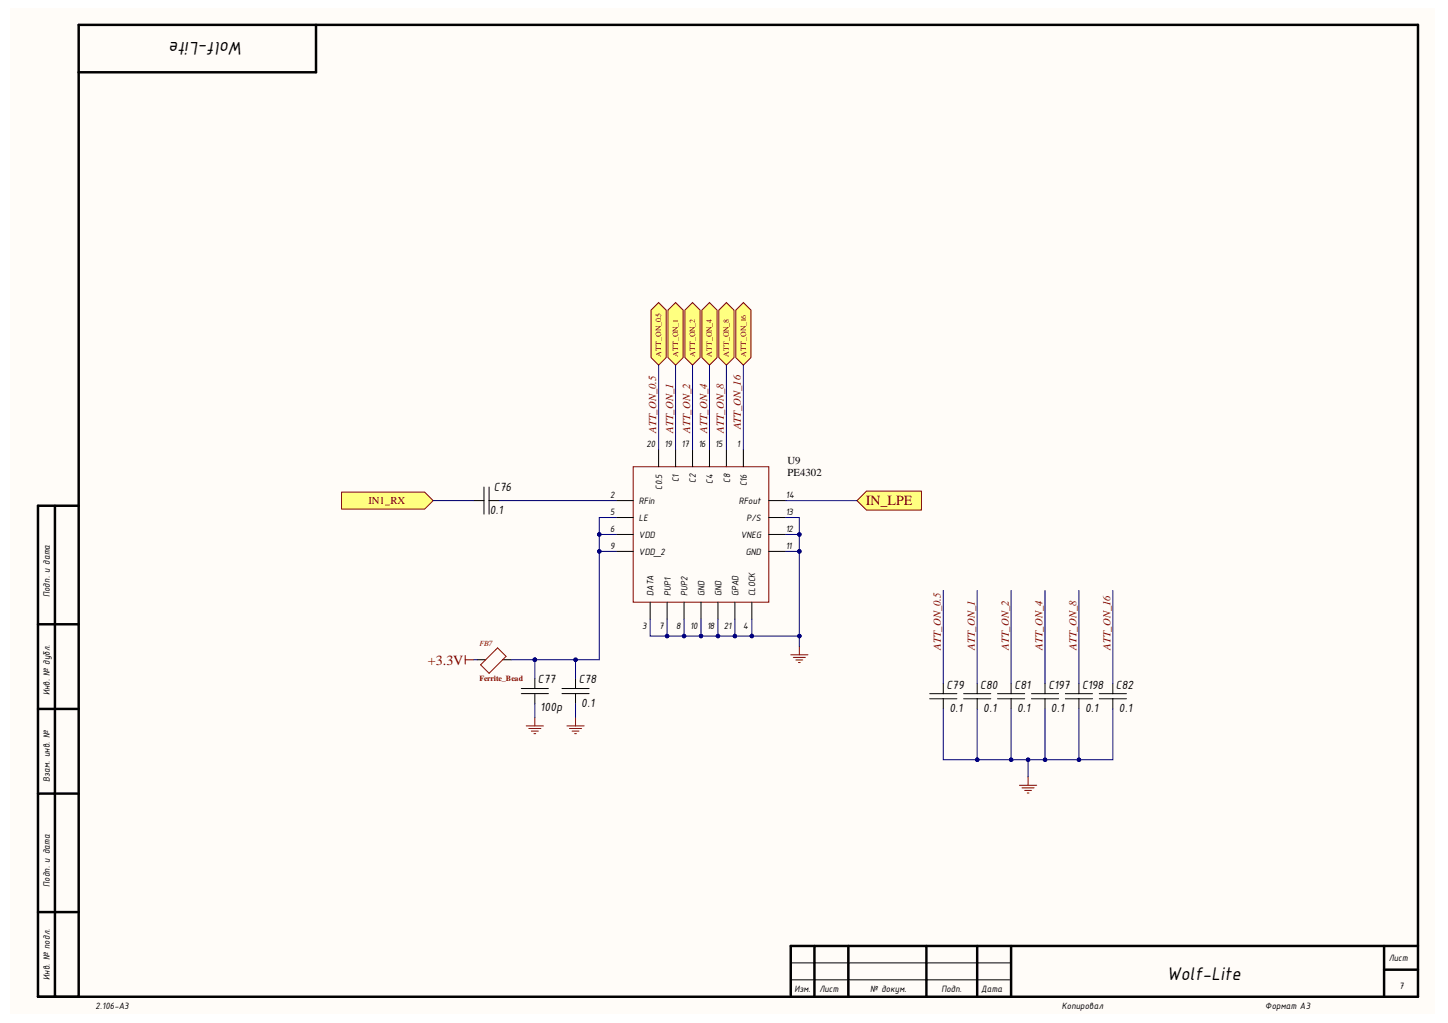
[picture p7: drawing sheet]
<svg xmlns="http://www.w3.org/2000/svg" width="297mm" height="210mm" viewBox="0 0 297 210" stroke-linecap="round" stroke-linejoin="round" font-family="sans-serif">
<g fill="#fffcf8">
<path d="M2.2 1.6h292.2v206.4h-292.2z" fill-rule="evenodd"/>
<path d="M2.2 1.6h292.2v206.4h-292.2z" fill-rule="evenodd"/>
</g>
<g fill="none" stroke="#000" stroke-width=".51">
<path d="M64.8 5.1v9.7h-48.7M7.8 103.8v100.7h283.1v-199.4h-274.8v199.4M7.8 103.8h8.3M11.3 103.8v100.7M7.8 128.1h8.3M7.8 145.5h8.3M7.8 162.8h8.3M7.8 187.1h8.3M167.1 194.1v10.4M174 194.1v10.4M190 194.1v10.4M200.5 194.1v10.4"/>
<path d="M207.4 194.1v10.4M283.9 194.1v10.4M283.9 199h7M290.9 194.1h-128.7v10.4"/>
</g>
<g fill="none" stroke="#000" stroke-width=".21">
<path d="M99.3 99.9v5.6M100.3 99.9v5.6M135.1 92.3v3.5M138.6 92.3v3.5M142.1 92.3v3.5M145.5 92.3v3.5M149 92.3v3.5M152.5 92.3v3.5M97.2 102.7h2.1M100.3 102.7h2.1M126.4 102.7h3.5M126.4 106.2h3.5"/>
<path d="M126.4 109.7h3.5M126.4 113.1h3.5M157.7 102.7h3.5M157.7 106.2h3.5M157.7 109.7h3.5M157.7 113.1h3.5M97.9 135.4h1.7M103.1 135.4h1.7M109.7 139.2v2.1M118.1 139.2v2.1M133.4 123.6v3.4M136.8 123.6v3.4"/>
<path d="M140.3 123.6v3.4M143.8 123.6v3.4M147.3 123.6v3.4M150.8 123.6v3.4M154.2 123.6v3.4M106.9 142.3h5.6M106.9 141.3h5.6M109.7 142.3v2.1M115.3 142.3h5.5M115.3 141.3h5.5M118.1 142.3v2.1M162.2 197.6h45.2"/>
<path d="M162.2 201h45.2"/>
</g>
<g fill="none" stroke="#800000" stroke-width=".21">
<path d="M129.9 95.8h27.8v27.8h-27.8zM95.4 134.5v1.8M95.4 135.4h1.8M162.2 134.4h3.5M162.7 134.9h2.5M163.3 135.4h1.4M163.8 135.9h.3M164 132.6v1.8M108 148.9h3.5M108.5 149.5h2.5M109 150h1.4M109.5 150.5h.4"/>
<path d="M109.7 147.2v1.7M116.3 148.9h3.5M116.8 149.5h2.5M117.4 150h1.4M117.9 150.5h.3M118.1 147.2v1.7"/>
</g>
<path d="M98.6 136.4l3.5-3.5 1.7 1.8-3.5 3.4z" fill="none" stroke="#980000" stroke-width=".21"/>
<path d="M175.8 102.7l2-1.9h11.2v3.9h-11.2z" fill-rule="evenodd" fill="#ffff80"/>
<path d="M175.8 102.7l2-1.9h11.2v3.9h-11.2z" fill="none" stroke="#800000" stroke-width=".21"/>
<path d="M150.9 63.6l1.6-1.5 1.6 1.5v9.8l-1.6 1.5-1.6-1.5z" fill-rule="evenodd" fill="#ffff80"/>
<path d="M150.9 63.6l1.6-1.5 1.6 1.5v9.8l-1.6 1.5-1.6-1.5z" fill="none" stroke="#800000" stroke-width=".21"/>
<path d="M147.5 63.6l1.5-1.5 1.6 1.5v9.8l-1.6 1.5-1.5-1.5z" fill-rule="evenodd" fill="#ffff80"/>
<path d="M147.5 63.6l1.5-1.5 1.6 1.5v9.8l-1.6 1.5-1.5-1.5z" fill="none" stroke="#800000" stroke-width=".21"/>
<path d="M144 63.6l1.5-1.5 1.6 1.5v9.8l-1.6 1.5-1.5-1.5z" fill-rule="evenodd" fill="#ffff80"/>
<path d="M144 63.6l1.5-1.5 1.6 1.5v9.8l-1.6 1.5-1.5-1.5z" fill="none" stroke="#800000" stroke-width=".21"/>
<path d="M140.5 63.6l1.6-1.5 1.5 1.5v9.8l-1.5 1.5-1.6-1.5z" fill-rule="evenodd" fill="#ffff80"/>
<path d="M140.5 63.6l1.6-1.5 1.5 1.5v9.8l-1.5 1.5-1.6-1.5z" fill="none" stroke="#800000" stroke-width=".21"/>
<path d="M137 63.6l1.6-1.5 1.5 1.5v9.8l-1.5 1.5-1.6-1.5z" fill-rule="evenodd" fill="#ffff80"/>
<path d="M137 63.6l1.6-1.5 1.5 1.5v9.8l-1.5 1.5-1.6-1.5z" fill="none" stroke="#800000" stroke-width=".21"/>
<path d="M133.5 63.6l1.6-1.5 1.6 1.5v9.8l-1.6 1.5-1.6-1.5z" fill-rule="evenodd" fill="#ffff80"/>
<path d="M133.5 63.6l1.6-1.5 1.6 1.5v9.8l-1.6 1.5-1.6-1.5z" fill="none" stroke="#800000" stroke-width=".21"/>
<path d="M70.1 101h17l1.7 1.7-1.7 1.8h-17z" fill-rule="evenodd" fill="#ffff80"/>
<path d="M70.1 101h17l1.7 1.7-1.7 1.8h-17z" fill="none" stroke="#800000" stroke-width=".21"/>
<path d="M152.5 74.9v17.4M88.8 102.7h8.4M102.4 102.7h24M97.2 135.4h.7M104.8 135.4h4.9" fill="none" stroke="#000080" stroke-width=".21"/>
<circle cx="109.7" cy="135.4" r=".35" fill="#000080"/>
<g fill="none" stroke="#000080" stroke-width=".21">
<path d="M126.4 109.7h-3.5v3.4h3.5"/>
<circle cx="109.7" cy="135.4" r=".35"/>
</g>
<circle cx="122.9" cy="109.7" r=".35" fill="#000080"/>
<circle cx="122.9" cy="109.7" r=".35" fill="none" stroke="#000080" stroke-width=".21"/>
<circle cx="122.9" cy="113.1" r=".35" fill="#000080"/>
<g fill="none" stroke="#000080" stroke-width=".21">
<path d="M126.4 106.2h-3.5v3.5"/>
<circle cx="122.9" cy="113.1" r=".35"/>
</g>
<circle cx="122.9" cy="109.7" r=".35" fill="#000080"/>
<g fill="none" stroke="#000080" stroke-width=".21">
<path d="M133.4 127v3.5h3.4v-3.5"/>
<circle cx="122.9" cy="109.7" r=".35"/>
</g>
<circle cx="136.8" cy="130.5" r=".35" fill="#000080"/>
<g fill="none" stroke="#000080" stroke-width=".21">
<path d="M140.3 127v3.5h-3.5"/>
<circle cx="136.8" cy="130.5" r=".35"/>
</g>
<circle cx="136.8" cy="130.5" r=".35" fill="#000080"/>
<circle cx="136.8" cy="130.5" r=".35" fill="none" stroke="#000080" stroke-width=".21"/>
<circle cx="140.3" cy="130.5" r=".35" fill="#000080"/>
<g fill="none" stroke="#000080" stroke-width=".21">
<path d="M143.8 127v3.5h-3.5"/>
<circle cx="140.3" cy="130.5" r=".35"/>
</g>
<circle cx="140.3" cy="130.5" r=".35" fill="#000080"/>
<circle cx="140.3" cy="130.5" r=".35" fill="none" stroke="#000080" stroke-width=".21"/>
<circle cx="143.8" cy="130.5" r=".35" fill="#000080"/>
<g fill="none" stroke="#000080" stroke-width=".21">
<path d="M147.3 127v3.5h-3.5"/>
<circle cx="143.8" cy="130.5" r=".35"/>
</g>
<circle cx="143.8" cy="130.5" r=".35" fill="#000080"/>
<circle cx="143.8" cy="130.5" r=".35" fill="none" stroke="#000080" stroke-width=".21"/>
<circle cx="147.3" cy="130.5" r=".35" fill="#000080"/>
<g fill="none" stroke="#000080" stroke-width=".21">
<path d="M150.8 127v3.5h-3.5"/>
<circle cx="147.3" cy="130.5" r=".35"/>
</g>
<circle cx="147.3" cy="130.5" r=".35" fill="#000080"/>
<circle cx="147.3" cy="130.5" r=".35" fill="none" stroke="#000080" stroke-width=".21"/>
<circle cx="150.8" cy="130.5" r=".35" fill="#000080"/>
<g fill="none" stroke="#000080" stroke-width=".21">
<path d="M154.2 127v3.5h-3.4"/>
<circle cx="150.8" cy="130.5" r=".35"/>
</g>
<circle cx="150.8" cy="130.5" r=".35" fill="#000080"/>
<circle cx="150.8" cy="130.5" r=".35" fill="none" stroke="#000080" stroke-width=".21"/>
<circle cx="154.2" cy="130.5" r=".35" fill="#000080"/>
<g fill="none" stroke="#000080" stroke-width=".21">
<path d="M161.2 113.1h2.8v17.4h-9.8"/>
<circle cx="154.2" cy="130.5" r=".35"/>
</g>
<circle cx="154.2" cy="130.5" r=".35" fill="#000080"/>
<circle cx="154.2" cy="130.5" r=".35" fill="none" stroke="#000080" stroke-width=".21"/>
<circle cx="164" cy="130.5" r=".35" fill="#000080"/>
<circle cx="164" cy="130.5" r=".35" fill="none" stroke="#000080" stroke-width=".21"/>
<circle cx="164" cy="113.1" r=".35" fill="#000080"/>
<g fill="none" stroke="#000080" stroke-width=".21">
<path d="M161.2 109.7h2.8v3.4"/>
<circle cx="164" cy="113.1" r=".35"/>
</g>
<circle cx="164" cy="109.7" r=".35" fill="#000080"/>
<circle cx="164" cy="109.7" r=".35" fill="none" stroke="#000080" stroke-width=".21"/>
<circle cx="164" cy="113.1" r=".35" fill="#000080"/>
<g fill="none" stroke="#000080" stroke-width=".21">
<path d="M161.2 106.2h2.8v3.5"/>
<circle cx="164" cy="113.1" r=".35"/>
</g>
<circle cx="164" cy="109.7" r=".35" fill="#000080"/>
<g fill="none" stroke="#000080" stroke-width=".21">
<path d="M161.2 102.7h14.6M109.7 135.4v3.8M109.7 144.4v2.8"/>
<circle cx="164" cy="109.7" r=".35"/>
</g>
<circle cx="109.7" cy="135.4" r=".35" fill="#000080"/>
<g fill="none" stroke="#000080" stroke-width=".21">
<path d="M118.1 135.4v3.8M118.1 144.4v2.8"/>
<circle cx="109.7" cy="135.4" r=".35"/>
</g>
<circle cx="118.1" cy="135.4" r=".35" fill="#000080"/>
<g fill="none" stroke="#000080" stroke-width=".21">
<path d="M135.1 74.9v17.4M138.6 74.9v17.4M142.1 74.9v17.4M145.5 74.9v17.4M149 74.9v17.4M164 130.5v2.1"/>
<circle cx="118.1" cy="135.4" r=".35"/>
</g>
<circle cx="164" cy="130.5" r=".35" fill="#000080"/>
<g fill="none" stroke="#000080" stroke-width=".21">
<path d="M122.9 113.1v22.3h-13.2"/>
<circle cx="164" cy="130.5" r=".35"/>
</g>
<circle cx="122.9" cy="113.1" r=".35" fill="#000080"/>
<circle cx="122.9" cy="113.1" r=".35" fill="none" stroke="#000080" stroke-width=".21"/>
<circle cx="118.1" cy="135.4" r=".35" fill="#000080"/>
<circle cx="118.1" cy="135.4" r=".35" fill="none" stroke="#000080" stroke-width=".21"/>
<circle cx="109.7" cy="135.4" r=".35" fill="#000080"/>
<g fill="none" stroke="#000080" stroke-width=".21">
<path d="M193.5 121.1v19.2M200.5 121.1v19.2M207.4 121.1v19.2M214.4 121.1v19.2M221.3 121.1v19.2M228.3 121.1v19.2M193.5 145.5v10.4h34.8v-10.4"/>
<circle cx="109.7" cy="135.4" r=".35"/>
</g>
<g fill="none" stroke="#000" stroke-width=".21">
<path d="M190.7 143.4h5.6M190.7 142.3h5.6M193.5 140.3v2M193.5 143.4v2.1M197.7 143.4h5.5M197.7 142.3h5.5M200.5 140.3v2M200.5 143.4v2.1M204.6 143.4h5.6M204.6 142.3h5.6M207.4 140.3v2M207.4 143.4v2.1"/>
<path d="M211.6 143.4h5.6M211.6 142.3h5.6M214.4 140.3v2M214.4 143.4v2.1M218.5 143.4h5.6M218.5 142.3h5.6M221.3 140.3v2M221.3 143.4v2.1M225.5 143.4h5.6M225.5 142.3h5.6M228.3 140.3v2M228.3 143.4v2.1"/>
</g>
<circle cx="200.5" cy="155.9" r=".35" fill="#000080"/>
<circle cx="200.5" cy="155.9" r=".35" fill="none" stroke="#000080" stroke-width=".21"/>
<circle cx="207.4" cy="155.9" r=".35" fill="#000080"/>
<circle cx="207.4" cy="155.9" r=".35" fill="none" stroke="#000080" stroke-width=".21"/>
<circle cx="210.9" cy="155.9" r=".35" fill="#000080"/>
<circle cx="210.9" cy="155.9" r=".35" fill="none" stroke="#000080" stroke-width=".21"/>
<circle cx="214.4" cy="155.9" r=".35" fill="#000080"/>
<circle cx="214.4" cy="155.9" r=".35" fill="none" stroke="#000080" stroke-width=".21"/>
<circle cx="221.3" cy="155.9" r=".35" fill="#000080"/>
<g fill="none" stroke="#000080" stroke-width=".21">
<path d="M200.5 145.5v10.4"/>
<circle cx="221.3" cy="155.9" r=".35"/>
</g>
<circle cx="200.5" cy="155.9" r=".35" fill="#000080"/>
<g fill="none" stroke="#000080" stroke-width=".21">
<path d="M207.4 145.5v10.4"/>
<circle cx="200.5" cy="155.9" r=".35"/>
</g>
<circle cx="207.4" cy="155.9" r=".35" fill="#000080"/>
<g fill="none" stroke="#000080" stroke-width=".21">
<path d="M214.4 145.5v10.4"/>
<circle cx="207.4" cy="155.9" r=".35"/>
</g>
<circle cx="214.4" cy="155.9" r=".35" fill="#000080"/>
<g fill="none" stroke="#000080" stroke-width=".21">
<path d="M221.3 145.5v10.4"/>
<circle cx="214.4" cy="155.9" r=".35"/>
</g>
<circle cx="221.3" cy="155.9" r=".35" fill="#000080"/>
<g fill="none" stroke="#000080" stroke-width=".21">
<path d="M210.9 155.9v3.5"/>
<circle cx="221.3" cy="155.9" r=".35"/>
</g>
<path d="M210.9 159.4v1.7M209.1 161.1h3.6M209.7 161.7h2.4M210.2 162.2h1.4M210.7 162.7h.4" fill="none" stroke="#800000" stroke-width=".21"/>
<circle cx="210.9" cy="155.9" r=".35" fill="#000080"/>
<circle cx="210.9" cy="155.9" r=".35" fill="none" stroke="#000080" stroke-width=".21"/>
<g font-size="4.1">
<text x="50" y="8.5" transform="rotate(-180 50 8.5)">Wolf-Lite</text>
<text x="239.3" y="201.1">Wolf-Lite</text>
</g>
<g font-size="2.9" fill="#800000">
<text x="177.6" y="103.7">IN_LPE</text>
<text x="87.8" y="136.4">+3.3V</text>
</g>
<g font-size="2.7">
<text x="101.3" y="100.7">C76</text>
<text x="100.5" y="105.5">0.1</text>
<text x="110.4" y="140.2">C77</text>
<text x="118.7" y="140.2">C78</text>
<text x="194.2" y="141.3">C79</text>
<text x="201.1" y="141.3">C80</text>
<text x="208.1" y="141.3">C81</text>
<text x="215.1" y="141.3">C197</text>
<text x="222" y="141.3">C198</text>
<text x="228.9" y="141.3">C82</text>
<text x="110.8" y="145.8">100p</text>
<text x="119.2" y="145.1">0.1</text>
<text x="194.8" y="146.2">0.1</text>
<text x="201.7" y="146.2">0.1</text>
<text x="208.6" y="146.2">0.1</text>
<text x="215.6" y="146.2">0.1</text>
<text x="222.6" y="146.2">0.1</text>
<text x="229.5" y="146.2">0.1</text>
</g>
<g font-size="2.2" fill="#800000">
<text x="134.6" y="88.8" transform="rotate(-90 134.6 88.8)">ATT_ON_0.5</text>
<text x="138.1" y="88.8" transform="rotate(-90 138.1 88.8)">ATT_ON_1</text>
<text x="141.6" y="88.8" transform="rotate(-90 141.6 88.8)">ATT_ON_2</text>
<text x="145" y="88.8" transform="rotate(-90 145 88.8)">ATT_ON_4</text>
<text x="148.5" y="88.8" transform="rotate(-90 148.5 88.8)">ATT_ON_8</text>
<text x="152" y="88.1" transform="rotate(-90 152 88.1)">ATT_ON_16</text>
<text x="75.6" y="103.5">IN1_RX</text>
<text x="193" y="133.3" transform="rotate(-90 193 133.3)">ATT_ON_0.5</text>
<text x="200" y="133.3" transform="rotate(-90 200 133.3)">ATT_ON_1</text>
<text x="206.9" y="133.3" transform="rotate(-90 206.9 133.3)">ATT_ON_2</text>
<text x="213.9" y="133.3" transform="rotate(-90 213.9 133.3)">ATT_ON_4</text>
<text x="220.8" y="133.3" transform="rotate(-90 220.8 133.3)">ATT_ON_8</text>
<text x="227.8" y="133.3" transform="rotate(-90 227.8 133.3)">ATT_ON_16</text>
</g>
<g font-size="2.2">
<text x="161.5" y="95.3">U9</text>
<text x="161.5" y="97.7">PE4302</text>
</g>
<g font-size="2.1">
<text x="132.6" y="91.7">20</text>
<text x="136.3" y="91.7">19</text>
<text x="139.8" y="91.7">17</text>
<text x="143.3" y="91.7">16</text>
<text x="146.7" y="91.7">15</text>
<text x="151.1" y="91.7">1</text>
<text x="135.8" y="100.4" transform="rotate(-90 135.8 100.4)">C0.5</text>
<text x="139.3" y="98.8" transform="rotate(-90 139.3 98.8)">C1</text>
<text x="142.8" y="99.1" transform="rotate(-90 142.8 99.1)">C2</text>
<text x="146.2" y="99.3" transform="rotate(-90 146.2 99.3)">C4</text>
<text x="149.8" y="99.1" transform="rotate(-90 149.8 99.1)">C8</text>
<text x="153.2" y="99.8" transform="rotate(-90 153.2 99.8)">C16</text>
<text x="125.2" y="102.2">2</text>
<text x="125.2" y="105.7">5</text>
<text x="131.1" y="103.4">RFin</text>
<text x="131.1" y="106.9">LE</text>
<text x="151.5" y="103.4">RFout</text>
<text x="153.2" y="106.9">P/S</text>
<text x="161.2" y="102.2">14</text>
<text x="161.2" y="105.7">13</text>
<text x="125.2" y="109.2">6</text>
<text x="125.2" y="112.6">9</text>
<text x="131.1" y="110.4">VDD</text>
<text x="131.1" y="113.9">VDD_2</text>
<text x="152" y="110.4">VNEG</text>
<text x="153" y="113.9">GND</text>
<text x="161.2" y="109.2">12</text>
<text x="161.2" y="112.6">11</text>
<text x="10.2" y="122.5" transform="rotate(-90 10.2 122.5)">Подп. и дата</text>
<text x="134" y="122.3" transform="rotate(-90 134 122.3)">DATA</text>
<text x="137.6" y="122.3" transform="rotate(-90 137.6 122.3)">PUP1</text>
<text x="141.1" y="122.3" transform="rotate(-90 141.1 122.3)">PUP2</text>
<text x="144.5" y="122.3" transform="rotate(-90 144.5 122.3)">GND</text>
<text x="148" y="122.3" transform="rotate(-90 148 122.3)">GND</text>
<text x="151.5" y="122.3" transform="rotate(-90 151.5 122.3)">GPAD</text>
<text x="154.9" y="122.3" transform="rotate(-90 154.9 122.3)">CLOCK</text>
<text x="131.8" y="129">3</text>
<text x="135.2" y="129">7</text>
<text x="138.7" y="129">8</text>
<text x="141.6" y="129">10</text>
<text x="145" y="129">18</text>
<text x="148.5" y="129">21</text>
<text x="152.5" y="129">4</text>
<text x="10.2" y="142.7" transform="rotate(-90 10.2 142.7)">Инв. № дубл.</text>
<text x="10.2" y="160.4" transform="rotate(-90 10.2 160.4)">Взам. инв. №</text>
<text x="10.2" y="182" transform="rotate(-90 10.2 182)">Подп. и дата</text>
<text x="284.9" y="197.3">Лист</text>
<text x="10.2" y="201" transform="rotate(-90 10.2 201)">Инв. № подл.</text>
<text x="163" y="203.5">Изм.</text>
<text x="168.1" y="203.5">Лист</text>
<text x="178.5" y="203.5">№ докум.</text>
<text x="193.2" y="203.5">Подп.</text>
<text x="201.3" y="203.5">Дата</text>
<text x="287" y="202.8">7</text>
<text x="19.6" y="207">2.106-A3</text>
<text x="217.8" y="207">Копировал</text>
<text x="259.5" y="207">Формат А3</text>
</g>
<g font-size="1.6" fill="#800000">
<text x="135.6" y="73.2" transform="rotate(-90 135.6 73.2)">ATT_ON_0.5</text>
<text x="139.1" y="73.2" transform="rotate(-90 139.1 73.2)">ATT_ON_1</text>
<text x="142.6" y="73.2" transform="rotate(-90 142.6 73.2)">ATT_ON_2</text>
<text x="146" y="73.2" transform="rotate(-90 146 73.2)">ATT_ON_4</text>
<text x="149.5" y="73.2" transform="rotate(-90 149.5 73.2)">ATT_ON_8</text>
<text x="153.1" y="73.2" transform="rotate(-90 153.1 73.2)">ATT_ON_16</text>
</g>
<g font-size="1.6" fill="#980000">
<text x="98.4" y="132.5">FB7</text>
<text x="98.4" y="139.7">Ferrite_Bead</text>
</g>
</svg>
